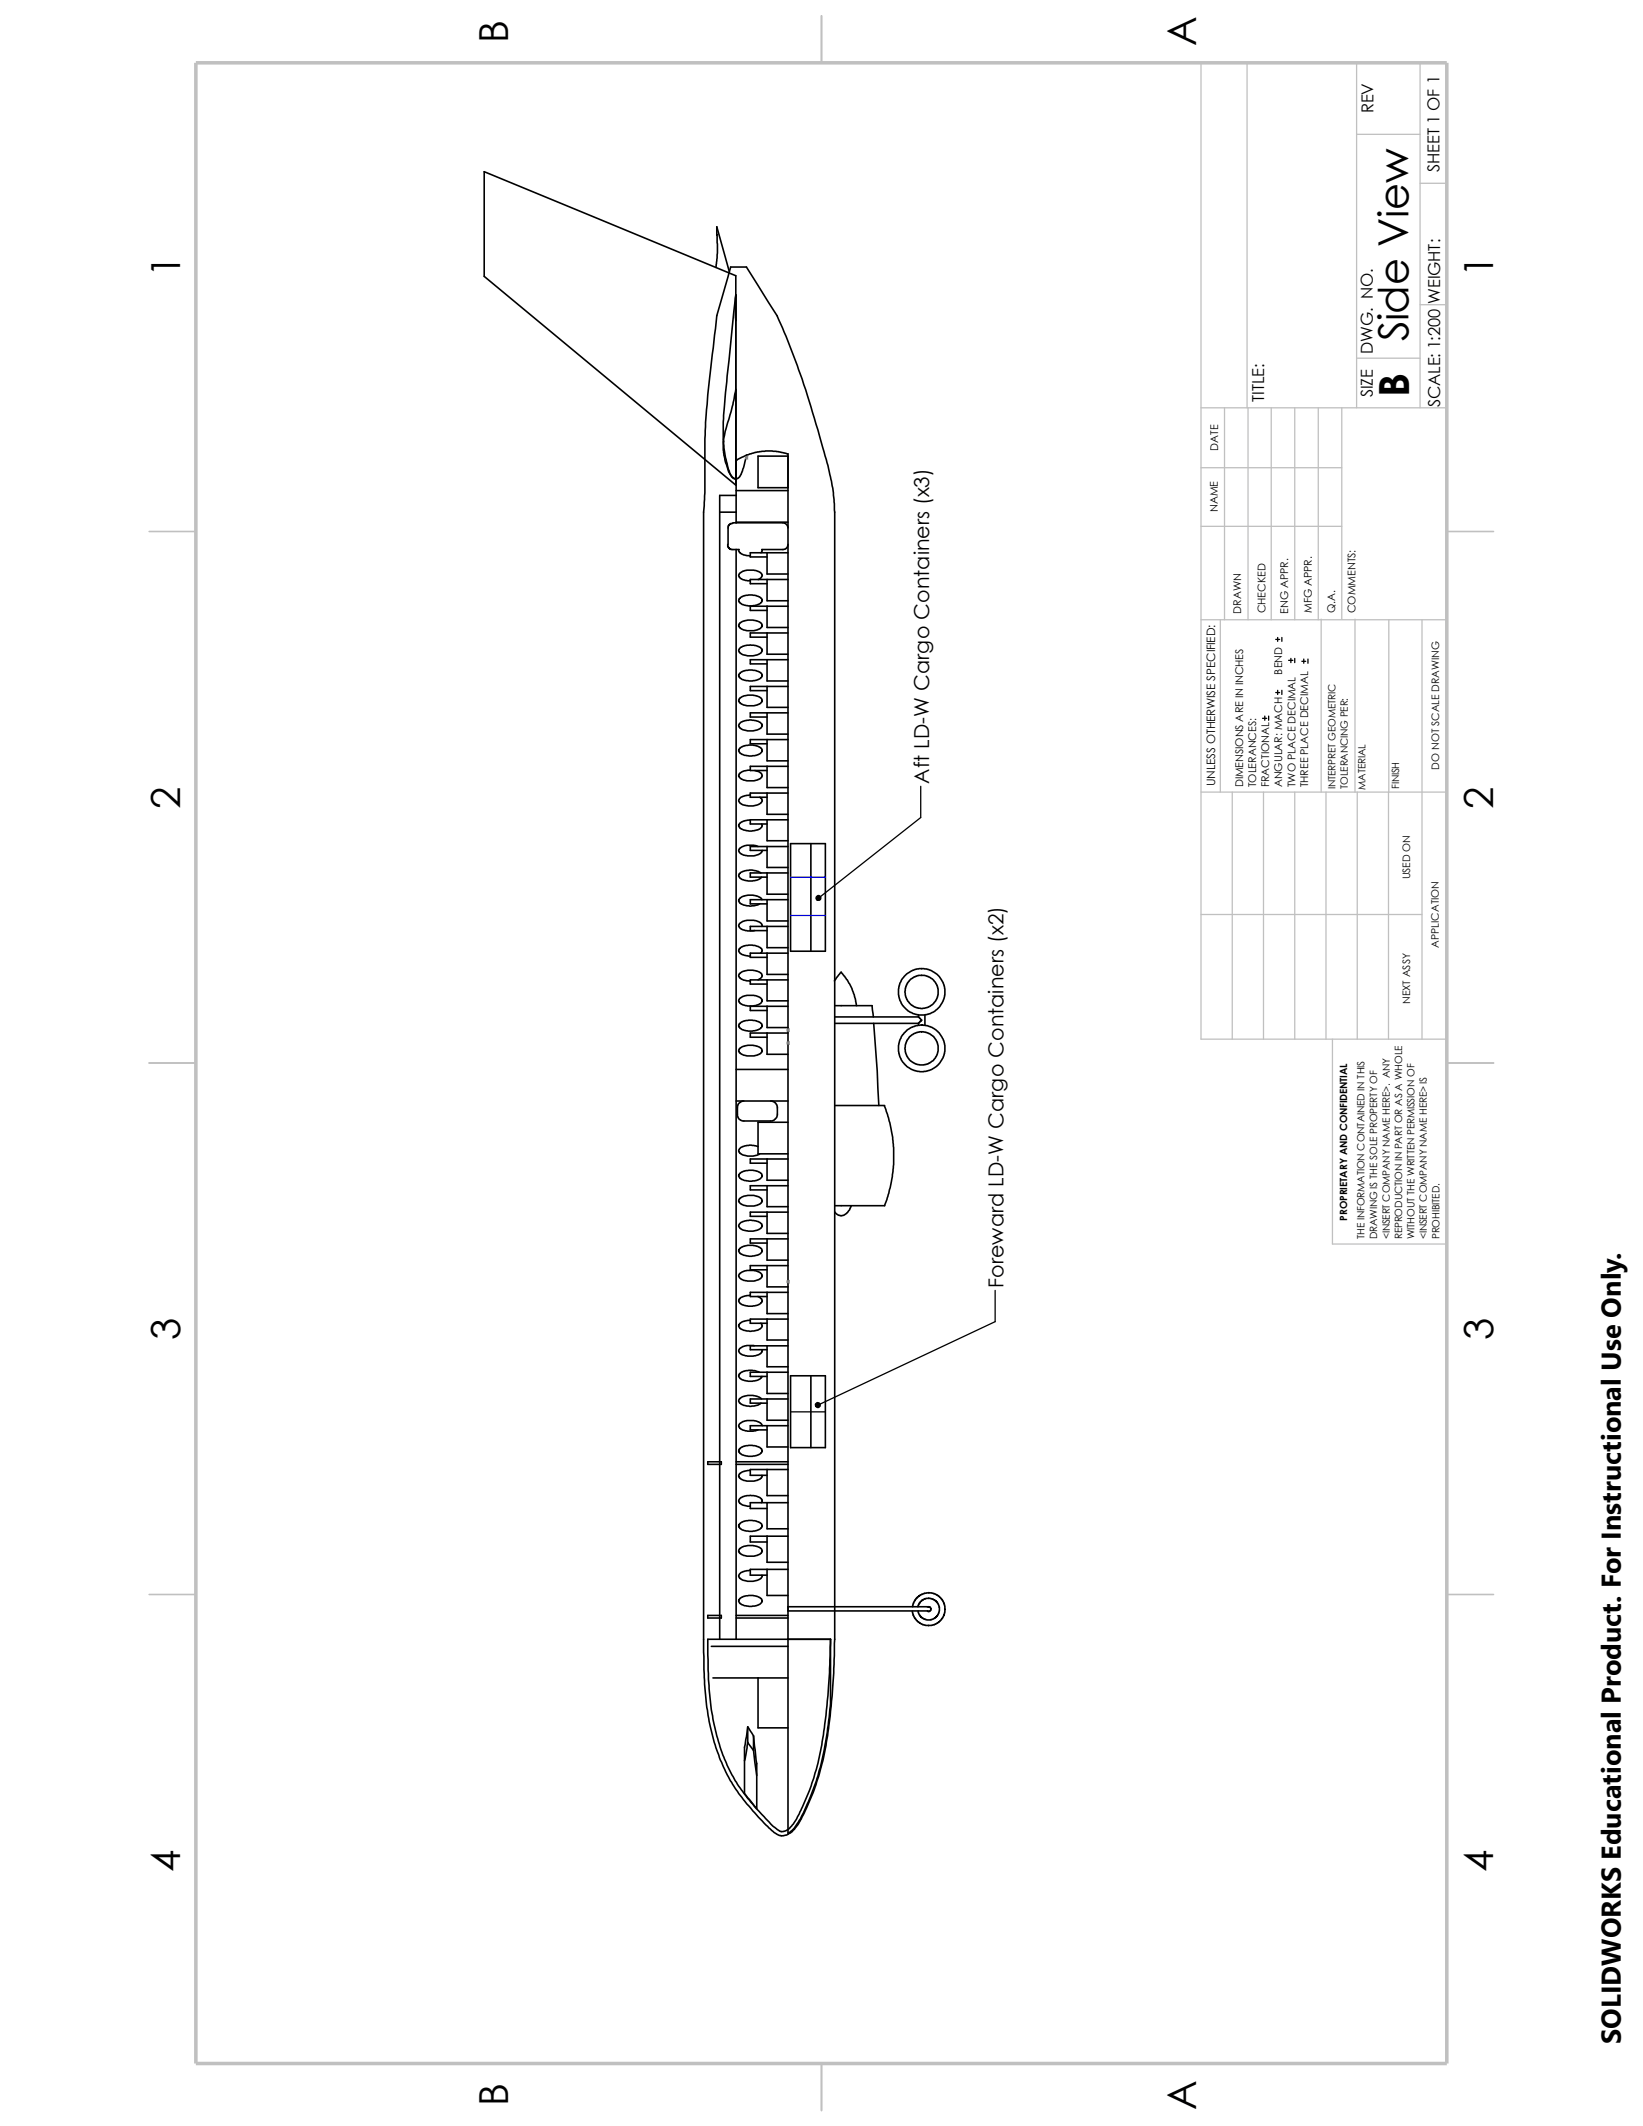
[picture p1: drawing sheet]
<svg xmlns="http://www.w3.org/2000/svg" width="216mm" height="279mm" viewBox="0 0 216 279" stroke-linecap="round" stroke-linejoin="round" font-family="sans-serif">
<g fill="none" stroke="#c0c0c0" stroke-width=".17">
<path d="M157.8 8.3v128.3h32.3M163.9 8.3v45.3M178.3 8.3v45.3M178.3 17.7h8.3M186.6 8.3v45.3M186.6 24.1h3.5M157.8 53.6h32.3M160.9 53.6v27.8M164 53.6v27.8M167 53.6v27.8M170.1 53.6v27.8M173.2 53.6v27.8"/>
<path d="M176.3 53.6v27.8M178.3 47.1h8.3M186.6 40h3.5M157.8 61.5h18.5M157.8 69.2h18.5M157.8 81.4h32.3M160.4 81.4v22.7M173.6 81.4v22.7M178.1 81.4v22.7M182.5 81.4v22.7M186.9 81.4v55.2M157.8 104.1h32.3"/>
<path d="M161.9 104.1v32.5M166 104.1v32.5M170.1 104.1v32.5M174.2 104.1v32.5M178.4 104.1v32.5M182.5 104.1v32.5M157.8 120.2h29.1M175.1 136.6v26.9h15"/>
</g>
<path d="M107.9 2.1v6.2M19.6 69.9h6.1M190.1 69.9h6.2M19.6 139.7h6.1M190.1 139.7h6.2M19.6 209.6h6.1M190.1 209.6h6.2M107.9 271.2v6.2" fill="none" stroke="#c0c0c0" stroke-width=".21"/>
<path d="M25.7 8.3h164.4v262.9h-164.4z" fill="none" stroke="#c0c0c0" stroke-width=".47"/>
<g fill="none" stroke="#000" stroke-width=".21">
<path d="M63.6 22.6l33.1 13.6v27.6l-33.1-27.5zM94.1 35.1l.2-1.8-.1-3.5 1.6 5.9M96 35.1h2.1l2.9 4.6a18 18 0 0 1 2 3.9 133.3 133.3 0 0 1 6.2 19.3l.3 1.9 .2 2.5v148.1a82.3 82.3 0 0 1-1.6 16 29.9 29.9 0 0 1-3.5 8.7 2.15 2.15 0 0 1-2.2 1.1 8.5 8.5 0 0 1-2.5-2.1 25.6 25.6 0 0 1-4.4-6.1 30.9 30.9 0 0 1-3-13v-2.9v-149.8l.1-2.5v-2.1a93.2 93.2 0 0 1 1.1-17l.5-4.2zM96.7 38.9v3.2M96.7 38.7l-1.2 10.7a48.2 48.2 0 0 0-.4 9.2 11.3 11.3 0 0 0 1 3.9l.2 .3 .4 .1M95.1 58v.1M96.7 51.2l-.1 .6a31.6 31.6 0 0 1-1.3 4.9 8.3 8.3 0 0 0 .4 5.2 1.41 1.41 0 0 0 .8 1h.2M98.1 59.8l-.4 1.7-.2 .6a.91 .91 0 0 1-.8 .8M103.5 59.9h-3.9v4.2h3.9M94.6 67.3h2.1M95.6 71.5v.3l.3 .3 .2 .1h.6M96.3 68.7h.4"/>
<path d="M96.3 68.7l-.5 .2-.1 .3v2.3M96.6 62.9h.1M96.7 60.5l1.5-.7 1.9-.5h1.9l1.5 .3v155.8M96.7 60.5v4.6M96.7 67.3v1.4M96.7 72.2v143.2M96.7 65.1h-2.1v150.3M96.7 68.6h6.8M96.7 64.5h6.8M96.7 65.1v2.2M96.7 72.2h.2a.12 .12 0 0 1 .2 0 .12 .12 0 0 1 0 .2 1.33 1.33 0 0 0 1.3 .6l.2 .1M96.7 68.7h5.3a1.61 1.61 0 0 1 1.3 .2l.2 .2v.3"/>
<path d="M97.2 78.6a2.55 2.55 0 0 1 2.9 .1 .57 .57 0 0 1-.6 .8 2.34 2.34 0 0 1-2.3-.4l-.1-.2zM99.6 76.2a.5 .5 0 0 0 .5-.4 .5 .5 0 0 0-.2-.6 2.59 2.59 0 0 0-2.7 .2 .53 .53 0 0 0 .4 .8l1 .1M100.8 72.6v2.8h2.7M100.8 76.2v2.8h2.7M100.8 79.7v2.8h2.7M103.5 71.5a.72 .72 0 0 1-.9 .7h-2.5l.1 .2-.2 .2M103.5 72.6h-4.9v.6h2.2M103.5 76.2h-4.9v.5h2.2M103.5 79.7h-4.9v.5h2.2M97.2 88.5a2.55 2.55 0 0 1 2.9 0 .57 .57 0 0 1-.6 .8 2.34 2.34 0 0 1-2.3-.3l-.1-.3zM97.2 98.3a2.58 2.58 0 0 1 2.9 .1 .54 .54 0 0 1-.5 .8h-.1a2.34 2.34 0 0 1-2.3-.4l-.1-.2zM97.3 91.7a2.62 2.62 0 0 1 2.8 .1 .51 .51 0 0 1-.5 .8l-.6 .2a2.36 2.36 0 0 1-1.8-.5 .39 .39 0 0 1 .1-.6z"/>
<path d="M97.3 81.8a2.31 2.31 0 0 1 2.8 .2 .73 .73 0 0 1-.6 .8l-.5 .1a2.36 2.36 0 0 1-1.8-.5 .39 .39 0 0 1 .1-.6zM97.4 94.9a2.57 2.57 0 0 1 2.6 .1 .5 .5 0 0 1 .1 .6 .5 .5 0 0 1-.5 .3 2.3 2.3 0 0 1-2.5-.4v-.2zM97.4 85a2.72 2.72 0 0 1 2.6 .2 .48 .48 0 0 1-.3 .8 2.42 2.42 0 0 1-2.5-.3 .51 .51 0 0 1 .2-.7zM100.8 83.2v2.8h2.7M100.8 86.7v2.8h2.7M100.8 90.2v2.8h2.7M100.8 93.7v2.8h2.7M100.8 97.2v2.8h2.7M103.5 83.2h-4.9v.5h2.2M103.5 86.7h-4.9v.5h2.2M103.5 90.2h-4.9v.6h2.2M103.5 93.7h-4.9v.5h2.2"/>
<path d="M103.5 97.2h-4.9v.5h2.2M98.6 107.8a1.47 1.47 0 0 0-1.5 .6 .9 .9 0 0 0 .9 .7 2.21 2.21 0 0 0 2.1-.4v-.4M98.6 104.5a2.15 2.15 0 0 0-1.4 .5 .59 .59 0 0 0 .5 .8 2.27 2.27 0 0 0 2.4-.4 .44 .44 0 0 0-.3-.6M98.6 101.2a1.47 1.47 0 0 0-1.5 .7 .9 .9 0 0 0 .9 .7h.3a1.92 1.92 0 0 0 1.8-.5 .71 .71 0 0 0-.8-.8h-.1M99.6 111.3a2.32 2.32 0 0 0-2.4 .3 .53 .53 0 0 0 .4 .7l.5 .1a1.84 1.84 0 0 0 2.1-.6M100 114.7h-.1a2.43 2.43 0 0 0-2.7 .1 .48 .48 0 0 0 .3 .8h.1a2.5 2.5 0 0 0 2.5-.3M100.1 118.2a1.73 1.73 0 0 0-1.7-.6 1.36 1.36 0 0 0-1.3 .7 .93 .93 0 0 0 .9 .7h.3a2.85 2.85 0 0 0 1.5-.2M100.8 100.7v2.8h2.7M100.8 104.2v2.8h2.7M100.8 107.7v2.8h2.7M100.8 111.3v2.7h2.7M100.8 114.7v2.8h2.7"/>
<path d="M100.8 118.2v2.8h2.7M103.5 100.7h-4.9v.6h2.2M103.5 104.2h-4.9v.6h2.2M103.5 107.7h-4.9v.6h2.2M103.5 111.3h-4.9v.5h2.2M103.5 114.7h-4.9v.6h2.2M103.5 118.2h-4.9v.6h2.2M103.9 110.9h4.6v14.1h-4.6zM106.6 110.9v14.1M97.2 134.5a2.55 2.55 0 0 1 2.9 0 .57 .57 0 0 1-.6 .8 2.34 2.34 0 0 1-2.3-.3l-.1-.3zM97.3 137.7a2.31 2.31 0 0 1 2.8 .2 .73 .73 0 0 1-.6 .8l-.5 .1a2.36 2.36 0 0 1-1.8-.5 .39 .39 0 0 1 .1-.6zM97.3 131.1a2.66 2.66 0 0 1 2.7 .1 .5 .5 0 0 1 .1 .6 .5 .5 0 0 1-.5 .2 2.6 2.6 0 0 1-2.4-.3l-.1-.3z"/>
<path d="M99.6 128.8a.63 .63 0 0 0 .5-.7 1.73 1.73 0 0 0-1.7-.6 1.36 1.36 0 0 0-1.3 .7 .93 .93 0 0 0 .9 .7h.6M100 125.3a.51 .51 0 0 0-.3-.9h-.1a2.32 2.32 0 0 0-2.5 .4 .68 .68 0 0 0 .6 .7l.9 .1M100.1 121.8a.7 .7 0 0 0-.7-.8 2.15 2.15 0 0 0-2.3 .5 .68 .68 0 0 0 .8 .8h.3h1M100.8 121.8v2.7h2.7M100.8 125.3v2.8h2.7M100.8 128.8v2.7h2.7M100.8 132.2v2.8h2.7M100.8 135.8v2.8h2.7M103.5 121.8h-4.9v.5h2.2M103.5 125.3h-4.9v.5h2.2M103.5 128.8h-4.9v.5h2.2M103.5 132.2h-4.9v.6h2.2"/>
<path d="M103.5 135.8h-4.9v.5h2.2M109.6 128.9l.9-1.1 .8 1 .7 1.2 .4 1.2 .2 1M109.7 133.6h11M109.7 134.5h11M109.7 132.2h4.9l.2 1.4M114.8 134.5l.5 6.3 .2 4.5M120.7 133.4v.2M120.7 134.5v.2M120.7 133.6l.2 .2a.24 .24 0 0 1 .2 .2 .24 .24 0 0 1-.2 .3l-.2 .2M121.5 133.4v1.3M96.7 144.7h6.8M96.7 140.5h6.8"/>
<path d="M97.2 154.2a2.58 2.58 0 0 1 2.9 .1 .54 .54 0 0 1-.5 .8h-.1a2.34 2.34 0 0 1-2.3-.4l-.1-.3zM97.3 157.4a2.66 2.66 0 0 1 2.7 .1 .5 .5 0 0 1 .1 .6 .5 .5 0 0 1-.5 .2l-.6 .2a2.15 2.15 0 0 1-1.8-.5l-.1-.3zM97.7 144.7a.87 .87 0 0 0-.8 .9v.8a.95 .95 0 0 0 1.3 .9h2.3a1.59 1.59 0 0 0 1.4-.2l.3-.5v-1a.87 .87 0 0 0-.9-.9M99.6 150.7h-.1a2.12 2.12 0 0 0-2.4 .4 .67 .67 0 0 0 .6 .7 2.56 2.56 0 0 0 2.1-.2M100.8 152.3v2.8h2.7M100.8 155.8v2.8h2.7M100.8 159.3v2.8h2.7M103.5 147.5h-3.9v4.1h3.9M103.5 152.3h-4.9v.6h2.2M103.5 155.8h-4.9v.6h2.2M103.5 159.3h-4.9v.6h2.2M109.7 145.3h6.5"/>
<path d="M111.8 158.5v.2a1.28 1.28 0 0 1-1.7 .9l-.4-.3M116.2 145.3a18.1 18.1 0 0 1 0 13.2h-6.5M97.2 164a2.58 2.58 0 0 1 2.9 .1 .54 .54 0 0 1-.5 .8h-.1a2.34 2.34 0 0 1-2.3-.3l-.1-.3zM97.3 167.3a2.66 2.66 0 0 1 2.7 .1 .51 .51 0 0 1-.3 .8h-.1a2.42 2.42 0 0 1-2.4-.3l-.1-.3zM97.4 160.7a2.57 2.57 0 0 1 2.6 .1 .5 .5 0 0 1 .1 .5 .5 .5 0 0 1-.5 .3 2.79 2.79 0 0 1-2.4-.2 .43 .43 0 0 1 .2-.7zM98.6 173.5a1.47 1.47 0 0 0-1.5 .7 .9 .9 0 0 0 .9 .7h.3a1.79 1.79 0 0 0 1.8-.5v-.3l-.2-.2M98.6 170.2a1.73 1.73 0 0 0-1.5 .6 .62 .62 0 0 0 .6 .7 2.27 2.27 0 0 0 2.4-.4 .59 .59 0 0 0-.5-.7M99.1 176.9a1.84 1.84 0 0 0-2 .6 1.13 1.13 0 0 0 1.2 .7h.1a1.74 1.74 0 0 0 1.8-.6l-.1-.2M100.8 162.8v2.8h2.7M100.8 166.3v2.8h2.7M100.8 169.8v2.8h2.7M100.8 173.4v2.7h2.7"/>
<path d="M100.8 176.9v2.7h2.7M103.5 162.8h-4.9v.6h2.2M103.5 166.3h-4.9v.6h2.2M103.5 169.8h-4.9v.6h2.2M103.5 173.4h-4.9v.5h2.2M103.5 176.9h-4.9v.5h2.2M93 192.1h1.8v.3h-1.8zM96.7 192.1h6.8M96.7 192.4h6.8M97.2 190.4a2.55 2.55 0 0 1 2.9 0 .57 .57 0 0 1-.6 .8 2.34 2.34 0 0 1-2.3-.3l-.1-.3zM98.6 193.3h-.1a1.32 1.32 0 0 0-1.4 .7 1.27 1.27 0 0 0 1.3 .6 1.74 1.74 0 0 0 1.8-.6l-.1-.1M99.8 180.3a2.59 2.59 0 0 0-2.6 .2 .53 .53 0 0 0 0 .6 .53 .53 0 0 0 .5 .3 2.26 2.26 0 0 0 2.4-.4v-.1"/>
<path d="M100 197.5a.47 .47 0 0 0 .1-.5 .47 .47 0 0 0-.5-.3 2.33 2.33 0 0 0-2.4 .3 .56 .56 0 0 0 .4 .8l1 .2M100.1 183.9l-.1-.1a2.38 2.38 0 0 0-2.9 .1 .68 .68 0 0 0 .6 .8 2.73 2.73 0 0 0 2.3-.3M100.2 187.4a1.41 1.41 0 0 0-1.6-.7 1.33 1.33 0 0 0-1.5 .7 1.44 1.44 0 0 0 1.5 .7l.7-.1 .3-.1M100.8 180.3v2.8h2.7M100.8 183.9v2.7h2.7M100.8 187.4v2.8h2.7M100.8 193.1v3.5h2.7M100.8 197.5v3.4h2.7M103.5 180.3h-4.9v.6h2.2M103.5 183.9h-4.9v.5h2.2M103.5 187.4h-4.9v.5h2.2M103.5 193.1h-4.9v.8h2.2"/>
<path d="M103.5 197.5h-4.9v.7h2.2M103.9 180.8h4.6v9.4h-4.6zM106.6 180.8v9.4M93 212.3h1.8v.3h-1.8zM93.5 216.4h10M96.7 212.3h6.8M96.7 212.6h6.8M96.7 215.4h6.8M97.2 200.2a2.55 2.55 0 0 1 2.9 .1 .57 .57 0 0 1-.6 .8 2.34 2.34 0 0 1-2.3-.4l-.1-.3zM97.2 210.1a2.58 2.58 0 0 1 2.9 0 .54 .54 0 0 1-.5 .8h-.1a2.34 2.34 0 0 1-2.3-.3l-.1-.3zM97.3 203.5a2.62 2.62 0 0 1 2.8 .1 .51 .51 0 0 1-.5 .7l-.6 .2a2.36 2.36 0 0 1-1.8-.5 .39 .39 0 0 1 .1-.5zM98.6 206.4a2.15 2.15 0 0 0-1.4 .5 .56 .56 0 0 0 .4 .7 2.5 2.5 0 0 0 2.5-.3l.1-.1-.1-.2"/>
<path d="M100.8 201.9v3.4h2.7M100.8 206.2v3.5h2.7M103.5 215.4v25.5a3.7 3.7 0 0 0 1.6-1.7l.2-.4a36.8 36.8 0 0 0 3.8-14.2v-.5v-8.7M103.5 211.2h18.4M103.5 215.4h5.6M103.5 201.9h-4.9v.7h2.2M103.5 206.2h-4.9v.8h2.2M109.1 215.4a80.6 80.6 0 0 1-1.6 16.3 29.7 29.7 0 0 1-3.3 8.1 1.53 1.53 0 0 1-1.8 .8 24.4 24.4 0 0 1-4.3-4.5 23.6 23.6 0 0 1-4.7-11.8 57.2 57.2 0 0 1-.4-8.9h3.7M121.9 211.2a.3 .3 0 0 1 .4 .3 .3 .3 0 0 1-.4 .2h-18.4M122 210.1h.4l.4 .2 .3 .3 .3 .3v.8l-.3 .7-.3 .3-.5 .2h-.7l-.7-.5-.3-.7M122 209.3l-.6 .1-.8 .5-.5 .6-.2 .7M122 210l-.8 .3-.4 .4-.2 .5"/>
<path d="M122 209.3l.8 .1 .4 .2 .4 .3 .5 .8 .1 .8v.4l-.3 .7-.3 .4-.4 .3-.8 .3-.4 .1-.7-.2-.4-.2-.6-.5-.3-.6-.1-.4M93.7 220.5h9.8M98.3 226.9l.7 1.2M98.3 229l.7 1M98.3 226.9v2.1M98.3 226.9l-.1 .4a22.3 22.3 0 0 0-.4 5.7v2.7l1.6 2v-3.2a30.2 30.2 0 0 0-.3-5.9l-.1-.5M98.3 229l-.5 2.4M99 228.1v1.9M99 230l.4 3.3M99.6 220.5v6.6h3.9"/>
<circle cx="121.1" cy="130.3" r="3.1"/>
<circle cx="121.1" cy="137.8" r="3.1"/>
<circle cx="121.1" cy="137.8" r="2.18"/>
<circle cx="121.1" cy="130.4" r="2.17"/>
</g>
<g fill="none" stroke="#808080" stroke-width=".17">
<path d="M98.1 60v.3M98.3 60l-.3 .3M98 60.2h.3M98 60l.3 .3M103.4 135.4h.3M103.4 135.3l.3 .3M103.4 137.1h.3M103.4 136.9l.3 .3M103.5 135.2v.3M103.5 136.9v.3M103.7 135.2l-.3 .3M103.7 136.9l-.3 .3"/>
<path d="M103.4 168.4h.3M103.4 168.3l.3 .3M103.5 168.3v.3M103.7 168.3l-.3 .3"/>
</g>
<path d="M103.9 115.3h4.6M103.9 120.3h4.6" fill="none" stroke="#00f" stroke-width=".17"/>
<g fill="none" stroke="#000" stroke-width=".17">
<path d="M165.9 94.4h.6M166.2 94.1v.6M166.7 94.1v.6M167.6 91h.5M167.6 84h.5M167.9 83.8v.5M167.9 90.7v.6M168.4 83.8v.5M168.4 90.7v.6M169.3 86.8h.6M169.6 86.5v.6M170.1 86.5v.6"/>
<path d="M171.1 86.9h.5M171.3 86.6v.6M171.9 86.6v.6M121 103.3v4.1l-13.4 10.6M130.8 169.6v4.1l-23.3 11M103.9 185.5h4.6"/>
</g>
<g fill="#000" stroke="#000" stroke-width=".17">
<path d="M107.3 117.9a.32 .32 0 0 1 .4-.1 .32 .32 0 0 1 .1 .4 .32 .32 0 0 1-.5 0l.3-.2-.3 .2-.1-.1z" fill-rule="evenodd"/>
<path d="M107.3 184.4a.33 .33 0 0 1 .5 .1 .33 .33 0 0 1-.2 .4 .33 .33 0 0 1-.4-.1l.3-.1-.3 .1a.27 .27 0 0 1 .1-.4z" fill-rule="evenodd"/>
</g>
<path d="M209.2 164.5h6.7v104.1h-6.7z" fill="#fff"/>
<g font-size="5.5">
<text x="185.1" y="44.9" transform="rotate(-90 185.1 44.9)">Side View</text>
<text x="185.2" y="52.1" transform="rotate(-90 185.2 52.1)">B</text>
</g>
<g font-size="5.3">
<text x="66.8" y="5.6" transform="rotate(-90 66.8 5.6)">B</text>
<text x="157.2" y="6.1" transform="rotate(-90 157.2 6.1)">A</text>
<text x="23.7" y="36.4" transform="rotate(-90 23.7 36.4)">1</text>
<text x="196.2" y="36.4" transform="rotate(-90 196.2 36.4)">1</text>
<text x="23.7" y="106.3" transform="rotate(-90 23.7 106.3)">2</text>
<text x="196.2" y="106.3" transform="rotate(-90 196.2 106.3)">2</text>
<text x="23.7" y="176.1" transform="rotate(-90 23.7 176.1)">3</text>
<text x="196.2" y="176.1" transform="rotate(-90 196.2 176.1)">3</text>
<text x="23.7" y="246" transform="rotate(-90 23.7 246)">4</text>
<text x="196.2" y="246" transform="rotate(-90 196.2 246)">4</text>
<text x="66.8" y="276.8" transform="rotate(-90 66.8 276.8)">B</text>
<text x="157.2" y="277.2" transform="rotate(-90 157.2 277.2)">A</text>
</g>
<text font-size="3.6" x="213" y="268.6" transform="rotate(-90 213 268.6)">SOLIDWORKS Educational Product. For Instructional Use Only.</text>
<g font-size="2.7">
<text x="122.1" y="103" transform="rotate(-90 122.1 103)">Aft LD-W Cargo Containers (x3)</text>
<text x="131.9" y="169.2" transform="rotate(-90 131.9 169.2)">Foreward LD-W Cargo Containers (x2)</text>
</g>
<g font-size="2.2">
<text x="180.5" y="14.9" transform="rotate(-90 180.5 14.9)">REV</text>
<text x="189.1" y="22.6" transform="rotate(-90 189.1 22.6)">SHEET 1 OF 1</text>
<text x="180.4" y="46.6" transform="rotate(-90 180.4 46.6)">DWG. NO.</text>
<text x="166.1" y="52.8" transform="rotate(-90 166.1 52.8)">TITLE:</text>
<text x="180.4" y="52.2" transform="rotate(-90 180.4 52.2)">SIZE</text>
<text x="189.2" y="53.5" transform="rotate(-90 189.2 53.5)">SCALE: 1:200 WEIGHT:</text>
</g>
<text font-size="1.5" x="159.7" y="103.3" transform="rotate(-90 159.7 103.3)">UNLESS OTHERWISE SPECIFIED:</text>
<g font-size="1.4">
<text x="160.1" y="59.2" transform="rotate(-90 160.1 59.2)">DATE</text>
<text x="160" y="67.3" transform="rotate(-90 160 67.3)">NAME</text>
<text x="163.1" y="80.6" transform="rotate(-90 163.1 80.6)">DRAWN</text>
<text x="166.3" y="80.6" transform="rotate(-90 166.3 80.6)">CHECKED</text>
<text x="169.3" y="80.6" transform="rotate(-90 169.3 80.6)">ENG APPR.</text>
<text x="172.4" y="80.6" transform="rotate(-90 172.4 80.6)">MFG APPR.</text>
<text x="175.4" y="80.6" transform="rotate(-90 175.4 80.6)">Q.A.</text>
<text x="178.1" y="80.6" transform="rotate(-90 178.1 80.6)">COMMENTS:</text>
<text x="168.5" y="88.7" transform="rotate(-90 168.5 88.7)">BEND</text>
<text x="189.1" y="101.1" transform="rotate(-90 189.1 101.1)">DO NOT SCALE DRAWING</text>
<text x="163.4" y="103.5" transform="rotate(-90 163.4 103.5)">DIMENSIONS ARE IN INCHES</text>
<text x="165.1" y="103.5" transform="rotate(-90 165.1 103.5)">TOLERANCES:</text>
<text x="166.8" y="103.5" transform="rotate(-90 166.8 103.5)">FRACTIONAL</text>
<text x="168.5" y="103.5" transform="rotate(-90 168.5 103.5)">ANGULAR: MACH</text>
<text x="170.2" y="103.5" transform="rotate(-90 170.2 103.5)">TWO PLACE DECIMAL</text>
<text x="171.9" y="103.5" transform="rotate(-90 171.9 103.5)">THREE PLACE DECIMAL</text>
<text x="185.3" y="115.6" transform="rotate(-90 185.3 115.6)">USED ON</text>
<text x="189.1" y="124.5" transform="rotate(-90 189.1 124.5)">APPLICATION</text>
<text x="185.3" y="131.9" transform="rotate(-90 185.3 131.9)">NEXT ASSY</text>
</g>
<g font-size="1.3">
<text x="175.5" y="103.7" transform="rotate(-90 175.5 103.7)">INTERPRET GEOMETRIC</text>
<text x="177.1" y="103.7" transform="rotate(-90 177.1 103.7)">TOLERANCING PER:</text>
<text x="179.5" y="103.8" transform="rotate(-90 179.5 103.8)">MATERIAL</text>
<text x="183.9" y="103.7" transform="rotate(-90 183.9 103.7)">FINISH</text>
<text x="177" y="160.4" transform="rotate(-90 177 160.4)">PROPRIETARY AND CONFIDENTIAL</text>
<text x="179.3" y="162.9" transform="rotate(-90 179.3 162.9)">THE INFORMATION CONTAINED IN THIS</text>
<text x="181" y="162.9" transform="rotate(-90 181 162.9)">DRAWING IS THE SOLE PROPERTY OF</text>
<text x="182.6" y="162.9" transform="rotate(-90 182.6 162.9)">&lt;INSERT COMPANY NAME HERE&gt;. ANY</text>
<text x="184.2" y="162.9" transform="rotate(-90 184.2 162.9)">REPRODUCTION IN PART OR AS A WHOLE</text>
<text x="185.9" y="162.9" transform="rotate(-90 185.9 162.9)">WITHOUT THE WRITTEN PERMISSION OF</text>
<text x="187.5" y="162.9" transform="rotate(-90 187.5 162.9)">&lt;INSERT COMPANY NAME HERE&gt; IS</text>
<text x="189.1" y="162.9" transform="rotate(-90 189.1 162.9)">PROHIBITED.</text>
</g>
</svg>
